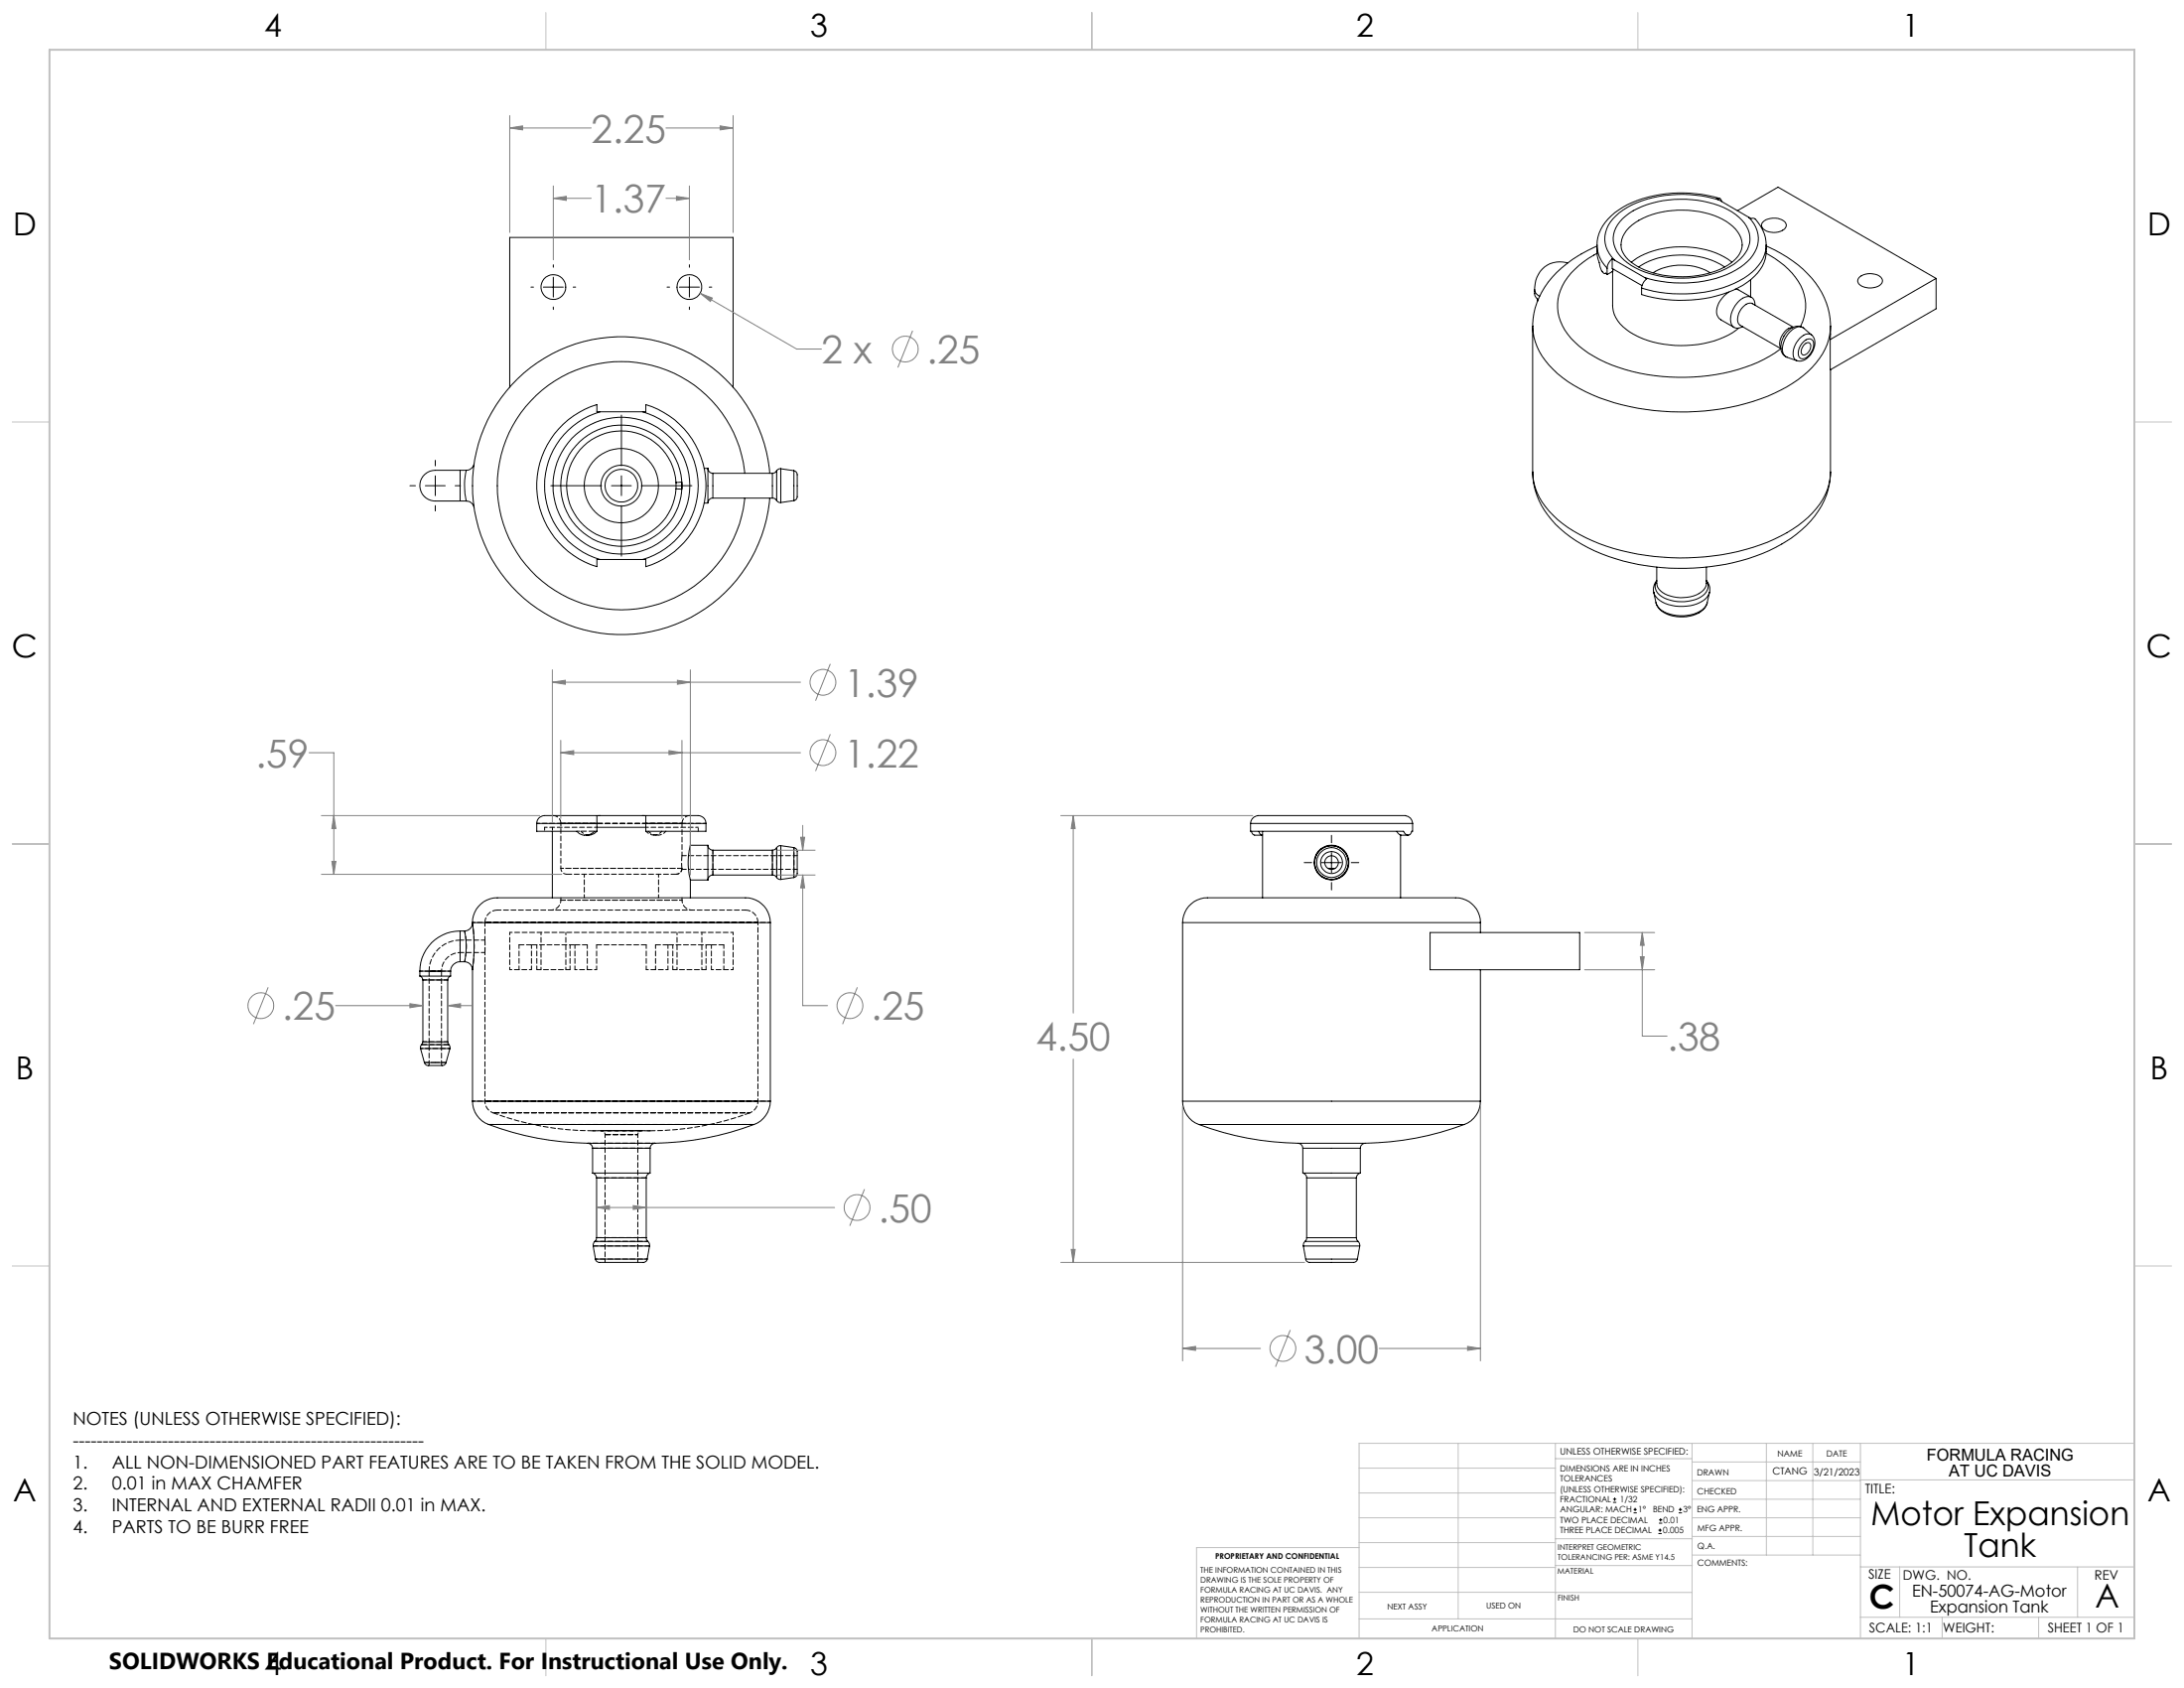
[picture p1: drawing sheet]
<svg xmlns="http://www.w3.org/2000/svg" width="559mm" height="432mm" viewBox="0 0 559 432" stroke-linecap="round" stroke-linejoin="round" font-family="sans-serif">
<g fill="none" stroke="#000" stroke-width=".25">
<path d="M415.1 56a22 22 0 0 1 14.8-5 22.7 22.7 0 0 1 15.1 4.6 6.8 6.8 0 0 1-.5 11.3 24.3 24.3 0 0 1-16.8 4.1 20.1 20.1 0 0 1-12.9-5.2 6.6 6.6 0 0 1 .3-9.8zM439.8 51.1a31.4 31.4 0 0 0-23.5 2 10.4 10.4 0 0 0-5.7 7.3 7.5 7.5 0 0 0 2.5 6.1M439.8 51.1l-.6-.3a.85 .85 0 0 1 1.3 .7M439.8 51.1l7.7 4.5M439.9 50.7a33.2 33.2 0 0 0-24.6 2.3 11.9 11.9 0 0 0-6.7 9.7M444.5 53.9l10.4-6 40.5 23.3M447.5 55.6a7.4 7.4 0 0 1-.4 11.3 24.9 24.9 0 0 1-17.2 5.5l-4.7-.4-4.4-1M447.5 55.6l.5 .3 .5-.1 .6 .3M449.1 56a10 10 0 0 1 2.8 6.7M451.1 56.8a4.2 4.2 0 0 1 5.9 .4 1.6 1.6 0 0 1-1.4 2 4.3 4.3 0 0 1-4.7-1 1.09 1.09 0 0 1 .2-1.4zM135.9 73.4h.6M139 73.4h5.1"/>
<path d="M141.6 67.7v.7M141.6 70.9v5.1M141.6 78.5v.7M146.6 73.4h.7M170.7 73.4h.6M173.8 73.4h5.1M176.4 67.7v.7M176.4 70.9v5.1M176.4 78.5v.7M181.5 73.4h.6M392.6 74.1l.1 1.5 .9 1M392.6 74.1a1.91 1.91 0 0 0 1.3 1.7"/>
<path d="M393.4 76.5v.5M401.1 67.3a6.5 6.5 0 0 0-8.5 6.8M408.6 62.9a29.4 29.4 0 0 0-14.1 11.8 17.1 17.1 0 0 0-2.3 8.7M408.6 62.7a14.8 14.8 0 0 0 1.2 6.6l.6 .6h.5M408.6 64.8a19.7 19.7 0 0 0-9.3 9.4 11.9 11.9 0 0 0 3.6 13.3 34.5 34.5 0 0 0 18.5 8.3 50.3 50.3 0 0 0 29.8-3.8l4.5-2.8-10.5-6a2.79 2.79 0 0 1 0-3.6 2.77 2.77 0 0 1 3.2-1.9l10.4 6M408.6 62.7v.3a8.7 8.7 0 0 0 2.6 5.6M410.9 69.9l.3 .3M410.9 69.9l-.2 .1M411.2 68.6v1.6M412.5 66.2a3.3 3.3 0 0 0-1.3 2.4M412.5 66.2v2.5l7.6 4.4M412.5 66.2l.6 .3"/>
<path d="M412.6 69.4v8.8a8.3 8.3 0 0 0 4.4 6.7 27.2 27.2 0 0 0 26.3 .2l1.6-1.2M412.7 68.8v.6M412.7 69.4l-1.5 .8M412.7 69.4h-.2M413.1 66.5l7.7 4.5M417.4 67.1a22.2 22.2 0 0 1 17.9-3.5 17 17 0 0 1 7.8 3.5M419.3 68.3a21.1 21.1 0 0 1 22 0M420.8 71l.5 .3-.2 .2a3.5 3.5 0 0 0-1.1 2.2M423 69.8a14.6 14.6 0 0 1 14.6 0M442.3 74.7a6.2 6.2 0 0 0-3 5.8l.5 1 3.9 2.2M443.9 74l.8 .1 3.4 2M445.7 62.7a6.4 6.4 0 0 1-3.7 5.2 25.2 25.2 0 0 1-23.1 .2 6.7 6.7 0 0 1-4.1-5.4 7.6 7.6 0 0 1 4.5-6.3 24.2 24.2 0 0 1 22.4 .3 7.6 7.6 0 0 1 4.1 6"/>
<path d="M447.9 71.6v4.3M449.1 78a1.9 1.9 0 0 0-1-2 1.9 1.9 0 0 0-2.2 .3 6.2 6.2 0 0 0-2.8 6.8 1.87 1.87 0 0 0 2.8 .4M451.9 62.9a28.2 28.2 0 0 1 14.9 13.3 17.4 17.4 0 0 1 1.5 7.2M451.9 62.7a9.9 9.9 0 0 1-4.9 9.5 31.8 31.8 0 0 1-22.4 4.2l-4.6-1v-1.7M451.9 64.8a19.7 19.7 0 0 1 9.4 9.4 11 11 0 0 1-.6 9.3M451.9 62.7a10.4 10.4 0 0 1-5.7 8.5 33.8 33.8 0 0 1-26.2 2.5M475.8 70.8a4.4 4.4 0 0 1 5.7 .4 1.43 1.43 0 0 1-1 2.1 4.2 4.2 0 0 1-5.1-1.1 1.22 1.22 0 0 1 .4-1.4zM495.4 71.2v7.8l-27.1 15.6v-7.7M495.4 71.2l-27.1 15.7M130.4 99v-38.3h57.2v38.3M392.1 83.4a16.1 16.1 0 0 0 6.4 12.2 44.1 44.1 0 0 0 22.6 9.1 60 60 0 0 0 34.5-4.9 23.8 23.8 0 0 0 11.9-11.7 13.2 13.2 0 0 0 .8-4.7M392.1 83.4v37.3"/>
<path d="M458.6 83.7a4.3 4.3 0 0 0-3.3 4.4l.3 .9M461.3 87.6a1.67 1.67 0 0 1 2.5-.5 3.7 3.7 0 0 1-2.8 4.7 1.49 1.49 0 0 1-.8-2.1l.4-1.1zM461.5 83.9a3.1 3.1 0 0 0-4.3 1 5.3 5.3 0 0 0-1.2 5.4l.5 .7 .7 .4M461.5 83.9a2.73 2.73 0 0 0-3.7 1.1 5.3 5.3 0 0 0-1.3 5.9l.7 .5 2.6 .9M461.5 83.9l2 1.8a1.96 1.96 0 0 0-2.5 .4 5.1 5.1 0 0 0-2 5.6l.8 .6M461.8 88.1a.89 .89 0 0 1 1.2-.3 .89 .89 0 0 1 .2 1.2l-.4 .9-.6 .7a.83 .83 0 0 1-1.1 .1 .83 .83 0 0 1-.2-1.1l.3-.8zM463.6 85.7a3.8 3.8 0 0 1-.4 5.1 3.3 3.3 0 0 1-3.4 1.5M468.3 83.4v3.5M468.3 94.6v26.1M111.4 117.8v1.4M121.3 118.7a1.99 1.99 0 0 1-2 1.6h-1.6M144.1 108.5a22.1 22.1 0 0 1 8.6-5v1.8h12.5v-1.8a21.6 21.6 0 0 1 15.4 20.7 21.6 21.6 0 0 1-15.4 20.8v-1.9h-12.5v1.9a21.6 21.6 0 0 1-8.6-36.5z"/>
<path d="M153.5 105.3a19.7 19.7 0 0 0-14.2 18.9 19.7 19.7 0 0 0 14.2 18.9M159 106.2v13M164.4 105.3a19.7 19.7 0 0 1 14.2 18.9 19.7 19.7 0 0 1-14.2 18.9M180.2 119.8h.9M181.1 119.8a1.33 1.33 0 0 0 1.3 1.3M181.1 119.8v8.9M199.8 119.9h-.5l-.6 .5M199.8 119.9v8.7M199.8 119.9l3.3 .5M104.9 124.2h1.4M108.8 124.2h5.1M111.4 121.7v5.1"/>
<path d="M111.4 129.3v1.4M116.5 124.2h1.3M117.7 120.3h-4.8a6.1 6.1 0 0 0-4.1 1 4 4 0 0 0-.9 4.8 4 4 0 0 0 4.5 2.1h5.3M117.7 120.3v7.9M119.3 120.3a17.5 17.5 0 0 0 0 7.9h-1.6M119.3 128.2a1.99 1.99 0 0 1 2 1.6M140.9 124.2h13M156.5 124.2h5M159 121.7v5.1M159 129.3v13M164.1 124.2h12.9M173 123.4l1.4-.1 .1 .6-.1 1.2h-1.4"/>
<path d="M173 123.4v1.7M173 123.4a14 14 0 0 0-21.3-11.1 14 14 0 0 0 0 23.9 14 14 0 0 0 21.3-11.1M180.2 128.7h.9M182.4 127.4a1.26 1.26 0 0 0-1.3 1.3M182.4 121.1v6.3M182.4 121.1h15.2M182.4 127.4h15.2M190.6 121.1a31.7 31.7 0 0 0-48.4-23.8 31.7 31.7 0 0 0 0 53.9 31.7 31.7 0 0 0 48.4-23.8M197 121.1a38.1 38.1 0 0 0-58-29.3 38.1 38.1 0 0 0 0 64.9 38.1 38.1 0 0 0 58-29.3M197.6 127.4a1.11 1.11 0 0 1 1.1 .7M197.6 121.1v6.3M198.7 128.1l.6 .4 .5 .1"/>
<path d="M198.7 120.4l-.4 .5-.7 .2M198.7 120.4v7.7M203.1 120.4a1.27 1.27 0 0 1 .9 1.7v4.3a1.33 1.33 0 0 1-.9 1.7M203.1 120.4v7.7M203.1 128.1l-3.3 .5M392.1 120.7a16.1 16.1 0 0 0 6.4 12.2 44.1 44.1 0 0 0 22.6 9.2 60 60 0 0 0 34.5-5 23.8 23.8 0 0 0 11.9-11.7 13.2 13.2 0 0 0 .8-4.7M392.2 120.7a19.3 19.3 0 0 0 7 14.5 43.4 43.4 0 0 0 24 9.8 56.1 56.1 0 0 0 31.1-5 25.8 25.8 0 0 0 13-13.3 18.5 18.5 0 0 0 1-6M423.1 151.6a5.3 5.3 0 0 0 4.7 3.3 9.9 9.9 0 0 0 8.9-2.1l.7-1.2M423.1 151.6v-.1a5.8 5.8 0 0 0 1.5 4.2 9.6 9.6 0 0 0 11.4-.2l.8-1.3M423.7 154.2a5.5 5.5 0 0 0 5.2 3.5 7.6 7.6 0 0 0 7.6-2.7l.3-.8M423.9 148.5a3.5 3.5 0 0 0-.8 3.1M423.9 145.1v4.1a4.1 4.1 0 0 0 3.5 3.3 8.4 8.4 0 0 0 8.8-2l.4-1v-4.4"/>
<path d="M423.9 148.6a2.79 2.79 0 0 0 1.2 4 10 10 0 0 0 11.1-.7 2.49 2.49 0 0 0 .4-3.3M436.6 148.5a3.2 3.2 0 0 1 .8 3.1M436.8 154.2h.1M437.4 151.6l-.6 2.6M137.3 210.6v2.1h10.3a2.65 2.65 0 0 0 2.1 .9h.3M137.3 210.6h15.4M141.3 212.7v17M152.7 212.7h-.6l-1.2 .8-.9 .1M152.7 212.7a2.96 2.96 0 0 1-2.7 .9M152.7 210.6v2.1M152.7 211.6h12.5M153.5 208.6h-12.6a3.5 3.5 0 0 0-3.2 .9l-.4 1.1"/>
<path d="M153.5 208.6l-.8 .1v1.9M153.5 208.6h10.9M164.4 208.6h12.7a3.3 3.3 0 0 1 3.4 1.3l.1 .7M164.4 208.6l.8 .1v1.9M165.2 210.6v2.1h15.4v-2.1M165.2 210.6h15.4M176.6 216.2a17.6 17.6 0 0 0 0 8.9v4.6M176.6 212.7v3.5M176.6 216.2h4.5M181.1 216.2a1.33 1.33 0 0 0 1.3 1.3M181.1 216.2v8.9M182.4 217.5v6.3"/>
<path d="M182.4 217.5h15.2M197.6 217.5v6.3M198.7 216.8l-.4 .5-.7 .2M198.7 216.8v7.7M199.8 216.3l-.5 .1-.6 .4M199.8 216.3v8.7M199.8 216.3l3.3 .5M203.1 216.8a1.51 1.51 0 0 1 .9 2v3.9a1.39 1.39 0 0 1-.9 1.8M203.1 216.8v7.7M320 210.6v2.1h39.1l.4 .6 .7 .3M320 210.6h41.4M320.2 212.7l.4 .8 .4 .1h1.9"/>
<path d="M321.8 208.6h37.8M321.8 208.7a2.02 2.02 0 0 0-1.8 1.9M321.8 208.6v.1M322.1 212.7l.2 .6 .6 .3M323 213.6h-.1M323 212.7v17M340.7 213.7v1.9M340.7 218.1v5.1M357.4 212.7l.6 .8 .5 .1h1.7M358.4 213.6v16.1M359.6 208.7a2 2 0 0 1 1.8 1.9M359.6 208.6v.1"/>
<path d="M361.4 210.6v2.1h-.2a1 1 0 0 1-.9 .9h-.1M117.7 238.2a10.2 10.2 0 0 0-10.3 10.2M117.7 238.2v7.8M117.7 238.2h1.2M118.9 238.2a16.9 16.9 0 0 1 0 7.8M120.9 236a2.05 2.05 0 0 1-2 2.2M120.9 236a6.6 6.6 0 0 1 7.9-6.3h60.4a6.7 6.7 0 0 1 7.9 6.3M120.9 236h76.2M120.9 236v.1a42.4 42.4 0 0 1 0 12M176.6 225.1h4.5M182.4 223.8a1.26 1.26 0 0 0-1.3 1.3M182.4 223.8h15.2"/>
<path d="M197.1 236v45.7M197.6 223.8a1.11 1.11 0 0 1 1.1 .7M198.7 224.5l.6 .4 .5 .1M203.1 224.5l-3.3 .5M302.6 236a6.7 6.7 0 0 1 7.9-6.3h60.4a6.6 6.6 0 0 1 7.9 6.3M302.6 236h76.2M302.6 236v45.7M333.7 220.7h1.9M338.1 220.7h5.1M339.8 222.1h1.8M340.7 225.7v1.9M345.8 220.7h1.9"/>
<path d="M365.9 238.5h38.3v9.6h-38.3zM378.8 236v2.5M107.4 249.7a1.07 1.07 0 0 1 .8 1M107.4 249.7h7.9M107.4 248.4h7.9M107.4 248.4v1.3M108.2 250.7h6.3M108.2 250.7v15.8M114.5 250.7v15.8M115.3 249.7a1.1 1.1 0 0 0-.8 1M115.3 248.4v1.3M117.7 246a2.41 2.41 0 0 0-2.4 2.4"/>
<path d="M117.7 246h1.2M118.9 246a2.03 2.03 0 0 1 2 2.1M120.9 248.1v33.6M378.8 248.1v33.6M107.6 268.2h7.5M107.6 268.2l1 3.6M107.9 267.2l-.3 .5v.5M107.9 267.2h6.9M108.2 266.5l-.3 .7M108.2 266.5h6.3M108.6 271.8a1.22 1.22 0 0 0 1.6 .8h2.6a1.07 1.07 0 0 0 1.3-.8M108.6 271.8h5.5"/>
<path d="M114.5 266.5l.3 .7M114.8 267.2l.3 .5v.5M115.1 268.2l-1 3.6M120.9 281.7a6.3 6.3 0 0 0 4.1 6M120.9 281.7h76.2M125 287.7a75.1 75.1 0 0 0 25.4 4.8M125 287.7h67.9M150.4 292.5a1.33 1.33 0 0 1 1.2 1.2M150.4 292.5h17.2M151.6 293.7h14.7M151.6 293.7v6.4M166.3 293.7v6.4"/>
<path d="M167.6 292.5a1.33 1.33 0 0 0-1.3 1.2M192.9 287.7a75.1 75.1 0 0 1-25.3 4.8M197.1 281.7a6.4 6.4 0 0 1-4.2 6M302.6 281.7a6.4 6.4 0 0 0 4.1 6M302.6 281.7h76.2M306.7 287.7a75.1 75.1 0 0 0 25.4 4.8M306.7 287.7h67.9M332.1 292.5a1.33 1.33 0 0 1 1.2 1.2M332.1 292.5h17.2M333.3 293.7h14.8M333.3 293.7v6.4M348.1 293.7v6.4"/>
<path d="M349.3 292.5a1.33 1.33 0 0 0-1.2 1.2M374.6 287.7a75.1 75.1 0 0 1-25.3 4.8M378.8 281.7a6.3 6.3 0 0 1-4.2 6M151.6 300.1a1.41 1.41 0 0 1 1 1.2M151.6 300.1h14.7M151.8 318.7h14.4M151.8 318.7l.6 3.4M152.2 317.6l-.4 .5v.6M152.2 317.6h13.6M152.6 316.6l-.4 1M152.6 301.3h12.7M152.6 316.6h12.7"/>
<path d="M152.6 301.3v15.3M165.3 316.6l.5 1M165.3 301.3v15.3M165.8 317.6l.3 .4 .1 .7M166.2 318.7l-.6 3.4M166.3 300.1a1.31 1.31 0 0 0-1 1.2M333.3 300.1a1.31 1.31 0 0 1 1 1.2M333.3 300.1h14.8M333.5 318.7h14.4M333.5 318.7l.6 3.4M333.9 317.6l-.3 .4-.1 .7M333.9 317.6h13.6"/>
<path d="M334.3 316.6l-.4 1M334.3 301.3h12.7M334.3 316.6h12.7M334.3 301.3v15.3M347 316.6l.5 1M347 301.3v15.3M347.5 317.6l.3 .5 .1 .6M347.9 318.7l-.6 3.4M348.1 300.1a1.41 1.41 0 0 0-1.1 1.2M152.4 322.1a1.45 1.45 0 0 0 1.9 .8h10.2a1.03 1.03 0 0 0 1.1-.8M152.4 322.1h13.2M334.1 322.1a1.33 1.33 0 0 0 1.7 .8h10.5a1.05 1.05 0 0 0 1-.8"/>
<path d="M334.1 322.1h13.2M412.7 384.3h.9M412.7 383.5h.9M413.1 383.1v.8M418 387h.8M418 386.2h.8M418.4 385.7v.9M424.3 392.3h.9M424.3 391.4h.9M424.5 389.6h.8M424.5 388.8h.8M424.7 391v.9"/>
<path d="M424.9 388.4v.8M429.5 387h.9M429.5 386.2h.9M429.9 385.7v.9"/>
<circle cx="141.6" cy="73.4" r="3.2"/>
<circle cx="176.4" cy="73.4" r="3.2"/>
<circle cx="159" cy="124.2" r="4.2"/>
<circle cx="159" cy="124.2" r="9.5"/>
<circle cx="159" cy="124.2" r="15.5"/>
<circle cx="159" cy="124.2" r="5.2"/>
<circle cx="159" cy="124.2" r="17.5"/>
<circle cx="340.7" cy="220.6" r="2.81"/>
<circle cx="340.7" cy="220.6" r="3.8"/>
<circle cx="340.7" cy="220.7" r="4.4"/>
<circle cx="340.7" cy="220.7" r="4.3"/>
<circle cx="340.7" cy="220.6" r="1.74"/>
<circle cx="340.7" cy="220.6" r="4.3"/>
</g>
<g fill="none" stroke="#000" stroke-width=".25" stroke-dasharray="1.3 .6" stroke-dashoffset=".3">
<path d="M174.5 218.9v-8.3M197.6 217.5v6.3M124.1 236v4.5M127.2 232.8h63.5M182.4 223.8v-6.3M193.9 236h-69.8h69.8M108.2 250.7h6.3M113 248.4h-3.2h3.2M117.7 243.7v-3.2v3.2M117.7 243.7h6.4M124.1 240.5h-6.4M132.8 248v-6.3"/>
<path d="M136 248v-6.3M137.4 241.7v6.3M145.9 248v-6.3M147.1 248v-6.3M150.3 248v-6.3M152.6 248v-6.3M165.3 248v-6.3M167.7 248v-6.3M170.9 248v-6.3M172.1 241.7v6.3M180.6 248v-6.3M182 248v-6.3"/>
<path d="M185.2 248v-6.3M114.5 266.5h-6.3M193.9 281.7h-69.8h69.8"/>
</g>
<path d="M113 248.4a4.8 4.8 0 0 1 4.7-4.7M124.1 243.7v38M136 248h-5.6M152.6 248h-5.5M170.9 248h-5.6M187.6 248h-5.6M107.6 268.2h7.5M165.6 322.1h-13.2" fill="none" stroke="#000" stroke-width=".25" stroke-dasharray="1.3 .6" stroke-dashoffset=".7"/>
<g fill="none" stroke="#000" stroke-width=".25" stroke-dasharray="1.3 .6">
<path d="M141.5 208.6a2 2 0 0 1 2 2M167.4 213.6h-.1M174.5 210.6a2 2 0 0 1 2-2M143.5 229.6v.7M145 223.6h28M174.5 222.1v-3.2M174.5 222.4v-.3M174.5 230.3v-.7M109.8 248.4v24.2M124.1 240.5v3.2M124.1 243.7v-3.2M132.8 241.7h3.2"/>
<path d="M150.3 241.7h-3.2M165.3 241.7h-12.7M167.7 241.7h3.2M185.2 241.7h-3.2M113 272.6v-24.2M114.9 267.2h-7M125 287.6h68M126.1 284.7a73 73 0 0 0 25.5 4.6M153.8 289.2h.1M164.2 289.2h.1M166.4 289.3a73 73 0 0 0 25.5-4.6M152.6 301.3h12.7"/>
<path d="M165.3 316.6h-12.7"/>
</g>
<path d="M147.1 241.7h-11.1M182 241.7h-11.1" fill="none" stroke="#000" stroke-width=".25" stroke-dasharray="1.3 .6" stroke-dashoffset="-.2"/>
<g fill="none" stroke="#000" stroke-width=".25" stroke-dasharray="1.3 .6" stroke-dashoffset=".6">
<path d="M137.3 210.6h15.4M139.3 211.6h13.4M143.5 210.6v11.5M165.2 211.6h13.4M165.2 210.6h15.4M198.8 216.8v7.6M203.1 216.8v7.6M117.7 238.1v4M120.9 236h76.2M130.4 238.5v9.5M138.4 238.5v9.5M173.2 238.5v9.5"/>
<path d="M187.6 238.5h-57.2M107.4 248.4h4M111.4 248.4h3.9M117.7 242.1v3.9M144.8 248v-9.5M179.6 248v-9.5M187.6 248v-9.5M124.1 281.7a3.2 3.2 0 0 0 2 3M153.8 289.2h10.4h-10.4M167.6 292.4h-17.2M191.9 284.7h-65.8h65.8M191.9 284.7a3.2 3.2 0 0 0 2-3"/>
<path d="M193.9 281.7v-45.7M197.1 281.7h-76.2"/>
</g>
<path d="M150.6 213.6l-.9-.1-1.1-.9M165.2 212.6l.8 .7 1.3 .3M167.4 213.6l.9-.1 1.1-.9M168 213.6l-.9-.1-1.2-.9M143.5 222.1a1.5 1.5 0 0 0 1.5 1.5M173 223.6a1.5 1.5 0 0 0 1.5-1.5M120.9 248a42.3 42.3 0 0 0 0-11.9" fill="none" stroke="#000" stroke-width=".25" stroke-dasharray="1.3 .6" stroke-dashoffset=".4"/>
<g fill="none" stroke="#000" stroke-width=".25" stroke-dasharray="1.3 .6" stroke-dashoffset=".5">
<path d="M139.3 211.6v1M141.3 211.6v1M147.6 212.6h1M168.4 213.6h-1M170.4 212.6l-.7 .7-1.3 .3M176.6 212.6v-1M178.6 212.6v-1M118.9 238.2a17.6 17.6 0 0 1 0 7.8M143.5 230.3a2.54 2.54 0 0 1-2.5 2.5M149.5 223.6v6M168.5 229.6v-6M174.5 222.4a1.5 1.5 0 0 1-1.5 1.2"/>
<path d="M177 232.8a2.54 2.54 0 0 1-2.5-2.5M153.8 289.2l-2.2 .1M154.8 290.2v32.7M166.4 289.3l-2.2-.1M165.8 317.6h-13.6M163.2 322.9v-32.7"/>
</g>
<path d="M152.1 212.6h-3.5M151.6 289.3h14.8M151.6 293.7h14.8M154.8 290.2h8.4h-8.4" fill="none" stroke="#000" stroke-width=".25" stroke-dasharray="1.3 .6" stroke-dashoffset="-.1"/>
<path d="M143.5 210.6h31h-31M127.2 232.8a3.2 3.2 0 0 0-3.1 3.2M143.5 230.3h31h-31M193.9 236a3.2 3.2 0 0 0-3.2-3.2M199.8 224.9v-8.6M117.7 240.5a7.9 7.9 0 0 0-7.9 7.9M151.8 318.7h14.4" fill="none" stroke="#000" stroke-width=".25" stroke-dasharray="1.3 .6" stroke-dashoffset=".1"/>
<path d="M204 218.9h-29.5M174.5 222.1h-31h31M174.5 222.4h29.5M145.9 248h-8.5M180.6 248h-8.5M111.4 271.8h-2.8M114.2 271.8h-2.8M164.2 289.2h-10.4" fill="none" stroke="#000" stroke-width=".25" stroke-dasharray="1.3 .6" stroke-dashoffset=".2"/>
<path d="M153.8 289.2a1.02 1.02 0 0 1 1 1M163.2 290.2a1.02 1.02 0 0 1 1-1" fill="none" stroke="#000" stroke-width=".25" stroke-dasharray="1.3 .6" stroke-dashoffset=".8"/>
<g fill="none" stroke="#808080" stroke-width=".25">
<path d="M130.4 32.7l3.3-.5v1zM130.4 29.6v29.9M130.4 32.7h20.9M170.4 32.7h17.2M184.3 32.2l3.3 .5-3.3 .5zM187.6 29.6v29.9M141.6 50.7l3.3-.5v1.1zM141.6 47.6v18.9M141.6 50.7h9.7M170.4 50.7h6M173.1 50.2l3.3 .5-3.3 .6zM176.4 47.6v18.9"/>
<path d="M179.1 75l3.1 1.2-.4 .9zM179.1 75l24.7 14.3h6.4M233.5 84.6l-3.8 9.4M141.3 174.5l3.3-.5v1zM141.3 171.3v39.1M141.3 174.5h63.5M173.3 174l3.3 .5-3.3 .5zM176.6 171.3v52.5M212.4 169.8l-3.7 9.4M79.1 192.5h6.3v31.2M143.5 192.5l3.3-.5v1zM143.5 189.4v20"/>
<path d="M143.5 192.5h61.3M171.2 192l3.3 .5-3.3 .5zM174.5 189.4v20M212.4 187.8l-3.7 9.4M82.2 208.6h55.9M85.4 208.6l.5 3.3h-1zM198.9 217.5h9.7M204.9 214.2h1l-.5 3.3zM205.4 211.1v6.4M271.4 208.6h49.1M274.6 208.6l.5 3.3h-1zM274.6 208.6v50.6"/>
<path d="M82.2 223.7h61.5M84.9 220.3h1l-.5 3.4zM198.9 223.8h9.7M205.4 223.8l.5 3.3h-1zM205.4 223.8v33.4h6.3M405.4 238.5h18M420.2 238.5l.5 3.3h-1zM420.2 238.5v26.5h6.3M68.6 252.6l-3.8 9.4M85.9 257.2h22.3M104.9 256.8l3.3 .4-3.3 .6zM114.5 257.2l3.3-.4v1z"/>
<path d="M114.5 257.2h6.4M219.4 252.6l-3.8 9.4M405.4 248.1h18M419.7 244.8h1l-.5 3.3zM274.6 270.9v52M302.6 283v65.1M378.8 283v65.1M152.6 308.9l3.3-.5v1zM152.6 308.9h60.9M162 308.4l3.3 .5-3.3 .5zM221.2 304.2l-3.8 9.4M274.1 319.6h1l-.5 3.3z"/>
<path d="M271.4 322.9h62.4M302.6 344.9l3.3-.5v1zM302.6 344.9h19.9M330.1 340.2l-3.7 9.4M352.8 344.9h26M375.5 344.4l3.3 .5-3.3 .5z"/>
<circle cx="231.6" cy="89.3" r="3.3"/>
<circle cx="210.6" cy="174.5" r="3.3"/>
<circle cx="210.6" cy="192.5" r="3.3"/>
<circle cx="66.7" cy="257.3" r="3.3"/>
<circle cx="217.5" cy="257.3" r="3.3"/>
<circle cx="219.3" cy="308.9" r="3.3"/>
<circle cx="328.2" cy="344.9" r="3.3"/>
</g>
<g fill="none" stroke="#c0c0c0" stroke-width=".25">
<path d="M139.7 3.2v9.5M279.4 3.2v9.5M419.1 3.2v9.5M3.1 107.9h9.6M546.1 107.9h9.5M3.1 215.9h9.6M546.1 215.9h9.5M3.1 323.8h9.6M546.1 323.8h9.5M347.7 375.6h50.3M373.1 369.2v44.9M398 369.2v49.9"/>
<path d="M398 373.1h34.9M432.9 369.2v49.9M432.9 378.7h43.1M432.9 374h43.1M451.9 369.2v28.6M463.8 369.2v28.6M476 369.2v49.9M476 378.6h70.1M546.1 369.2h-198.4v49.9M347.7 394.6h50.3M347.7 388.3h50.3M347.7 381.9h50.3"/>
<path d="M347.7 395.9h-41.6v23.2M398 393.6h35M432.9 383.5h43.1M432.9 388.3h43.1M432.9 393h43.1M433 397.8h43M139.7 419.1v9.6M279.4 419.1v9.6M347.7 414.1h85.2M347.7 401h50.3M347.7 407.3h50.3M398 407.4h34.9"/>
<path d="M398 400.5h35M419.1 419.1v9.6M476 413.7h70.1M476 400.8h70.1M486.1 400.8v12.9M496.9 413.7v5.4M521.6 413.7v5.4M531.6 400.8v12.9"/>
</g>
<path d="M12.7 12.7h533.4v406.4h-533.4z" fill="none" stroke="#c0c0c0" stroke-width=".5"/>
<path d="M152.6 308.9l3.3-.5v1zM162 308.4l3.3 .5-3.3 .5zM204.9 214.2h1l-.5 3.3zM205.4 223.8l.5 3.3h-1zM104.9 256.8l3.3 .4-3.3 .6zM114.5 257.2l3.3-.4v1zM141.3 174.5l3.3-.5v1zM173.3 174l3.3 .5-3.3 .5zM143.5 192.5l3.3-.5v1zM171.2 192l3.3 .5-3.3 .5zM84.9 220.3h1l-.5 3.4zM85.4 208.6l.5 3.3h-1zM141.6 50.7l3.3-.5v1.1zM173.1 50.2l3.3 .5-3.3 .6zM130.4 32.7l3.3-.5v1zM184.3 32.2l3.3 .5-3.3 .5zM179.1 75l2.7 2.1 .4-.9zM302.6 344.9l3.3-.5v1zM375.5 344.4l3.3 .5-3.3 .5zM274.6 208.6l.5 3.3h-1zM274.1 319.6h1l-.5 3.3zM420.2 238.5l.5 3.3h-1zM419.7 244.8h1l-.5 3.3z" fill="#808080"/>
<g font-size="9.9" fill="#808080">
<text x="151.3" y="36.5">2.25</text>
<text x="151.3" y="54.5">1.37</text>
<text x="210.2" y="93">2 x</text>
<text x="237.1" y="93">.25</text>
<text x="216" y="178.3">1.39</text>
<text x="65.4" y="196.3">.59</text>
<text x="216" y="196.3">1.22</text>
<text x="72.2" y="261">.25</text>
<text x="222.9" y="261">.25</text>
<text x="265" y="268.8">4.50</text>
<text x="426.6" y="268.8">.38</text>
<text x="224.8" y="312.6">.50</text>
<text x="333.7" y="348.7">3.00</text>
</g>
<g font-size="8.5">
<text x="478.7" y="390.1">Motor Expansion</text>
<text x="502.6" y="398.2">Tank</text>
<text x="478.3" y="411.4">C</text>
<text x="536.1" y="411.3">A</text>
</g>
<g font-size="8.1">
<text x="67.6" y="9.3">4</text>
<text x="207.3" y="9.3">3</text>
<text x="347" y="9.3">2</text>
<text x="486.7" y="9.3">1</text>
<text x="3.3" y="60.1">D</text>
<text x="549.4" y="60.1">D</text>
<text x="3" y="168">C</text>
<text x="549.1" y="168">C</text>
<text x="4" y="276">B</text>
<text x="550.1" y="276">B</text>
<text x="3.3" y="383.9">A</text>
<text x="549.4" y="383.9">A</text>
<text x="67.6" y="428.4">4</text>
<text x="207.3" y="428.4">3</text>
<text x="347" y="428.4">2</text>
<text x="486.7" y="428.4">1</text>
</g>
<text font-size="5.9" x="27.9" y="427">SOLIDWORKS Educational Product. For Instructional Use Only.</text>
<g font-size="4.6">
<text x="18.6" y="364.4">NOTES (UNLESS OTHERWISE SPECIFIED):</text>
<text x="18.6" y="370">-----------------------------------------------------------</text>
<text x="18.6" y="375.5">1.</text>
<text x="28.7" y="375.5">ALL NON-DIMENSIONED PART FEATURES ARE TO BE TAKEN FROM THE SOLID MODEL.</text>
<text x="18.6" y="381.1">2.</text>
<text x="28.7" y="381.1">0.01 in MAX CHAMFER</text>
<text x="18.6" y="386.7">3.</text>
<text x="28.7" y="386.7">INTERNAL AND EXTERNAL RADII 0.01 in MAX.</text>
<text x="18.6" y="392.3">4.</text>
<text x="28.7" y="392.3">PARTS TO BE BURR FREE</text>
</g>
<g font-size="4.2">
<text x="493" y="373.5">FORMULA RACING</text>
<text x="498.7" y="377.8">AT UC DAVIS</text>
<text x="489.2" y="408.3">EN-50074-AG-Motor</text>
<text x="493.8" y="412.5">Expansion Tank</text>
</g>
<g font-size="3.4">
<text x="477.2" y="381.9">TITLE:</text>
<text x="478.1" y="404">SIZE</text>
<text x="486.9" y="404">DWG. NO.</text>
<text x="535.9" y="404.1">REV</text>
<text x="478.2" y="417.6">SCALE: 1:1</text>
<text x="497.1" y="417.7">WEIGHT:</text>
<text x="523.9" y="417.6">SHEET 1 OF 1</text>
</g>
<g font-size="2.5">
<text x="453.5" y="377.2">CTANG</text>
<text x="464.1" y="377.3">3/21/2023</text>
</g>
<text font-size="2.4" x="399.2" y="372.1">UNLESS OTHERWISE SPECIFIED:</text>
<g font-size="2.2">
<text x="399.2" y="376.4">DIMENSIONS ARE IN INCHES</text>
<text x="434.2" y="377.3">DRAWN</text>
<text x="454.8" y="372.5">NAME</text>
<text x="467.3" y="372.6">DATE</text>
<text x="399.2" y="379">TOLERANCES</text>
<text x="399.2" y="381.7">(UNLESS OTHERWISE SPECIFIED):</text>
<text x="434.3" y="382.2">CHECKED</text>
<text x="399.2" y="389.6">TWO PLACE DECIMAL</text>
<text x="399.2" y="384.3">FRACTIONAL</text>
<text x="399.2" y="387">ANGULAR: MACH</text>
<text x="414.5" y="384.3">1/32</text>
<text x="419.1" y="387">1°</text>
<text x="422.9" y="387">BEND</text>
<text x="425.6" y="389.6">0.01</text>
<text x="430.6" y="387">3°</text>
<text x="434.2" y="386.9">ENG APPR.</text>
<text x="399.2" y="392.3">THREE PLACE DECIMAL</text>
<text x="425.5" y="392.3">0.005</text>
<text x="434.3" y="391.6">MFG APPR.</text>
<text x="434.3" y="396.3">Q.A.</text>
<text x="434.3" y="400.5">COMMENTS:</text>
</g>
<g font-size="2.1">
<text x="354.9" y="411.6">NEXT ASSY</text>
<text x="380.3" y="411.6">USED ON</text>
<text x="366.3" y="417.4">APPLICATION</text>
<text x="402.5" y="417.5">DO NOT SCALE DRAWING</text>
</g>
<g font-size="2">
<text x="310.9" y="398.8">PROPRIETARY AND CONFIDENTIAL</text>
<text x="398.6" y="396.5">INTERPRET GEOMETRIC</text>
<text x="398.6" y="399">TOLERANCING PER: ASME Y14.5</text>
<text x="307.2" y="402.4">THE INFORMATION CONTAINED IN THIS</text>
<text x="307.2" y="404.9">DRAWING IS THE SOLE PROPERTY OF</text>
<text x="307.2" y="407.5">FORMULA RACING AT UC DAVIS. ANY</text>
<text x="398.5" y="402.6">MATERIAL</text>
<text x="307.2" y="410">REPRODUCTION IN PART OR AS A WHOLE</text>
<text x="307.2" y="412.5">WITHOUT THE WRITTEN PERMISSION OF</text>
<text x="398.5" y="409.4">FINISH</text>
<text x="307.2" y="415">FORMULA RACING AT UC DAVIS IS</text>
<text x="307.2" y="417.6">PROHIBITED.</text>
</g>
</svg>
